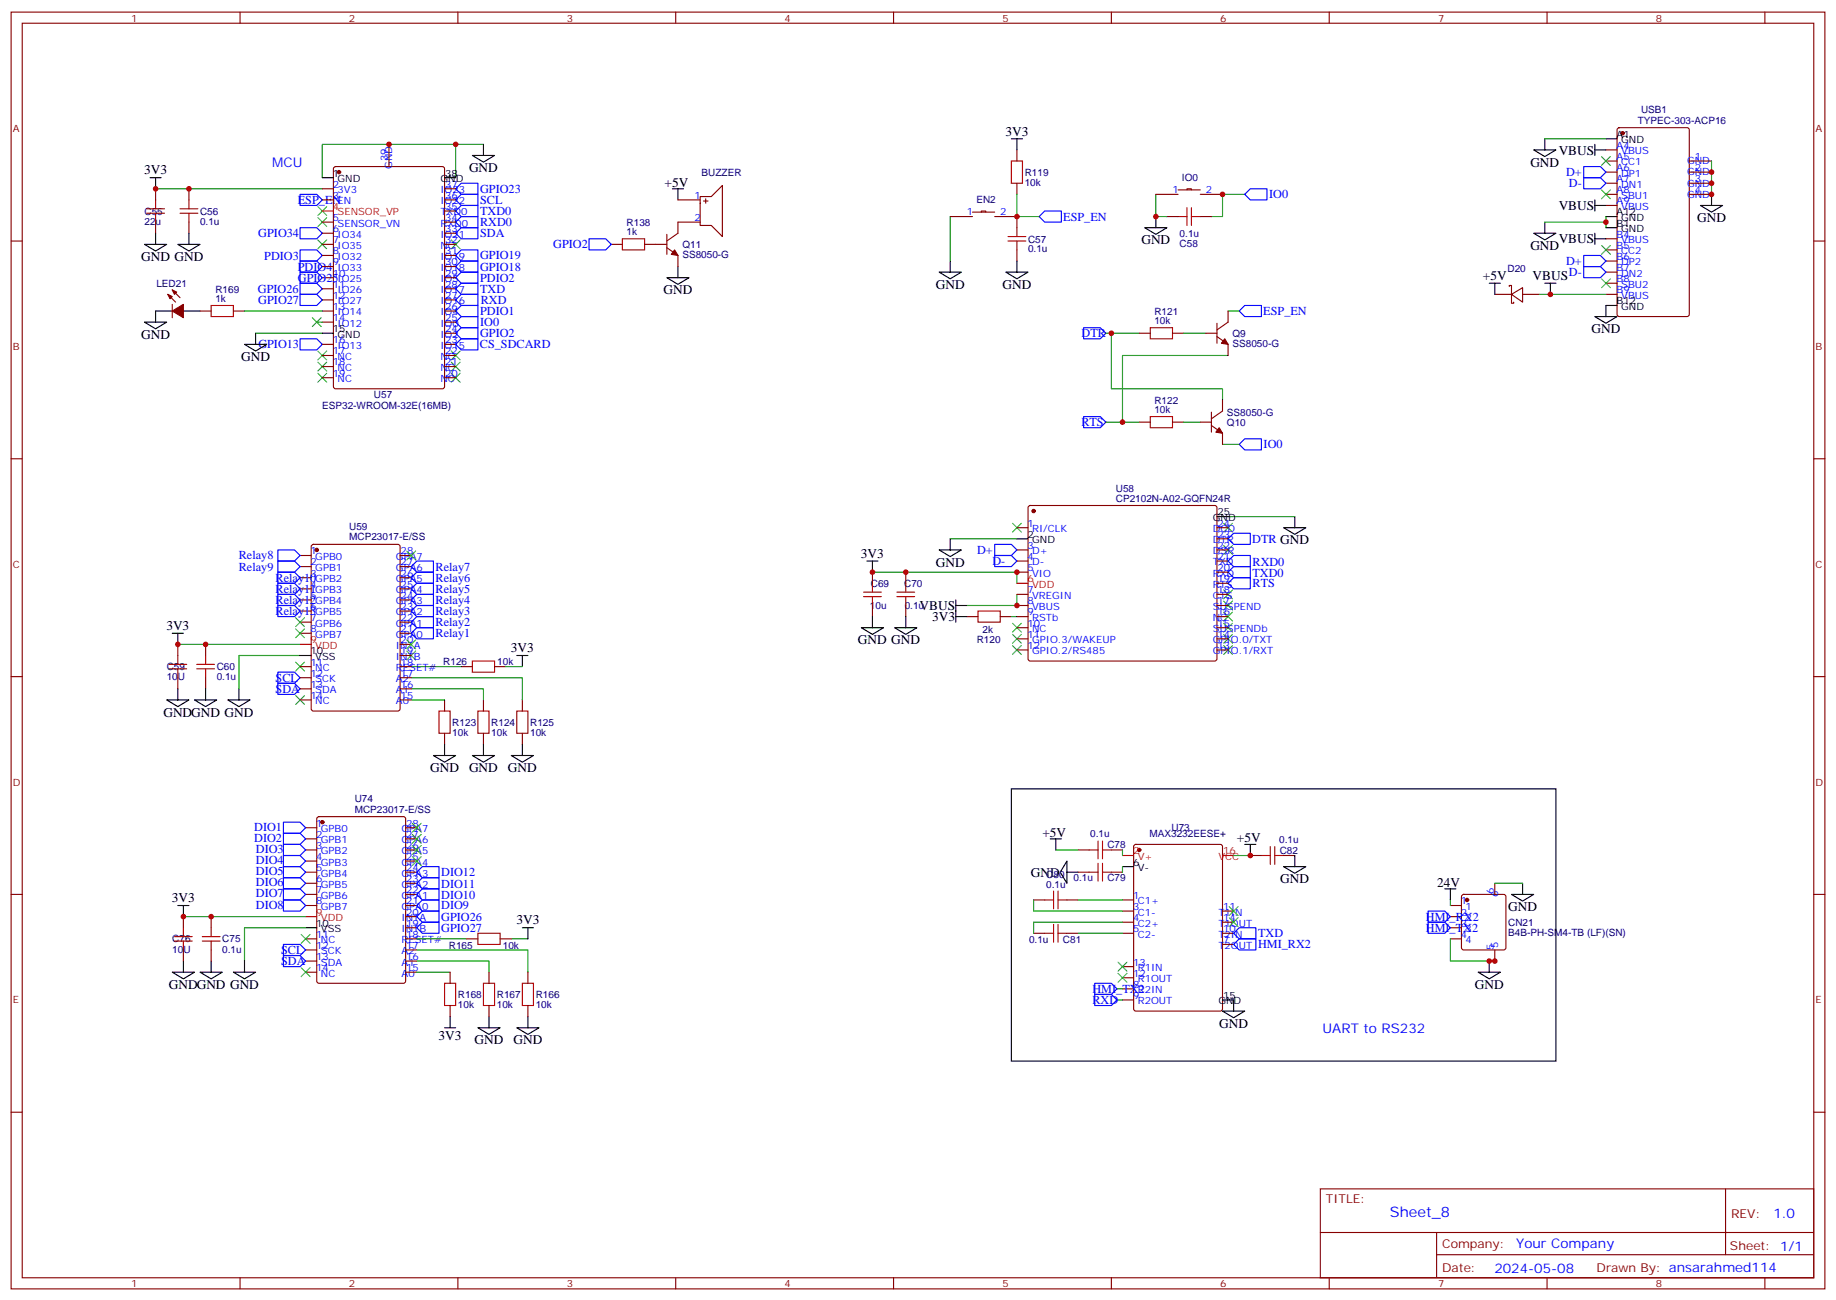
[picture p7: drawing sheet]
<svg xmlns="http://www.w3.org/2000/svg" width="583mm" height="413mm" viewBox="0 0 583 413" stroke-linecap="round" stroke-linejoin="round" font-family="sans-serif">
<g fill="none" stroke="#870000" stroke-width=".35">
<path d="M3.5 3.8h575.8v405.4h-575.8zM7.1 7.4h568.6v398.3h-568.6zM76.2 3.8v3.6M145.3 3.8v3.6M214.5 3.8v3.6M283.6 3.8v3.6M352.8 3.8v3.6M421.9 3.8v3.6M491.1 3.8v3.6M560.2 3.8v3.6M49.4 59.9v3.6M60 59.9v3.6"/>
<path d="M102.3 59.9h3.5M106.1 53.1l.4-.2h33.9l.7 .4v69.4l-.5 .7h-34.1l-.6-.4-.1-69.4zM123.5 45.8v7.1M141.1 59.9h3.5M322.8 47.6v3.5M322.8 58.2v3.5M509.8 47.6h3.5M509.8 51.1h3.5M509.8 54.6h3.5M509.8 58.2h3.5M513.5 40.7l.5-.2h21.5l.7 .5v58.8l-.4 .7h-21.8l-.7-.5v-58.8zM536.2 51.1h7.1"/>
<path d="M536.2 54.6h7.1M536.2 58.2h7.1M3.5 76.5h3.6M49.4 70.5v3.5M60 70.5v3.5M102.3 77.6h3.5M102.3 63.5h3.5M102.3 70.5h3.5M102.3 74h3.5M141.1 77.6h3.5M141.1 63.5h3.5M141.1 70.5h3.5"/>
<path d="M141.1 74h3.5M141.1 67h3.5M194 77.6h3.6M204.6 77.6h7.1M211.7 78.6l3.5 2.5v3.5M211.7 74.4v6.4M215.2 63.5h7M222.2 62.4h3.6l3.5-3.5v16.2l-3.5-3.5h-3.6zM222.2 70.5h-7v3.5l-3.5 2.5M223.3 63.8h1.4M224 63.1v1.4M301.6 68.8h7.1"/>
<path d="M308.7 67.3h7M311.5 67.3v-.3h1.4v.3M315.7 68.8h7.1v3.5M322.8 79.3v3.6M366.9 61.7h7M370.4 68.8h3.5M373.9 60.3h7.1M376.8 60.3v-.4h1.4v.4M381 68.8h3.5M381 61.7h7.1M509.8 61.7h3.5M509.8 65.2h3.5"/>
<path d="M509.8 75.8h3.5M509.8 79.3h3.5M536.2 61.7h7.1M575.7 76.5h3.6M53.3 93.5l2.4 2.4M54.7 92l2.4 2.5M54.7 96.6v4.3M63.5 98.7h3.5M74.1 98.7h3.5M102.3 81.1h3.5M102.3 84.6h3.5M102.3 88.2h3.5"/>
<path d="M102.3 91.7h3.5M102.3 95.2h3.5M102.3 98.7h3.5M141.1 81.1h3.5M141.1 84.6h3.5M141.1 88.2h3.5M141.1 91.7h3.5M141.1 95.2h3.5M141.1 98.7h3.5M389.8 98.7v3.6l-3.5 2.4M474.5 93.5h5.3M479.1 91v-.4h.7v5.7h.7v-.4"/>
<path d="M479.8 93.5l3.5-2.2v4.6zM483.3 93.5h5.3M509.8 82.9h3.5M509.8 86.4h3.5M509.8 89.9h3.5M509.8 93.5h3.5M102.3 102.3h3.5M102.3 109.3h3.5M102.3 112.9h3.5M102.3 116.4h3.5M102.3 119.9h3.5M141.1 105.8h3.5"/>
<path d="M141.1 102.3h3.5M141.1 109.3h3.5M141.1 112.9h3.5M141.1 116.4h3.5M141.1 119.9h3.5M361.6 105.8h3.5M372.2 105.8h3.5M382.8 105.8h3.5M386.3 106.9l3.5 2.4v3.6M386.3 102.6v6.4M361.6 134h3.5M372.2 134h3.5"/>
<path d="M381 134h3.5M384.5 135.1l3.6 2.4v3.6M384.5 130.8v6.4M388.1 127v3.5l-3.6 2.5M3.5 145.7h3.6M575.7 145.7h3.6M95.2 176.4h3.6M95.2 179.9h3.6M99 173l.5-.2h26.8l.6 .5 .1 51.7-.5 .7h-27l-.7-.4v-51.8zM127 176.4h3.5M127 179.9h3.5M322.8 167.5h3.5"/>
<path d="M322.8 174.6h3.5M322.8 178.1h3.5M326.6 160.7l.4-.2h58.6l.5 .2 .2 .5v48l-.2 .5-.5 .2h-58.6l-.5-.3-.2-.4v-48zM386.3 167.5h3.5M386.3 174.6h3.5M386.3 178.1h3.5M386.3 171.1h3.5M95.2 183.4h3.6M95.2 186.9h3.6M95.2 190.5h3.6M95.2 194h3.6M95.2 197.5h3.6"/>
<path d="M127 183.4h3.5M127 186.9h3.5M127 190.5h3.5M127 194h3.5M127 197.5h3.5M276.9 181.6v3.6M276.9 192.2v3.6M287.5 181.6v3.6M287.5 192.2v3.6M306.9 195.8h3.5M317.5 195.8h3.5M322.8 195.8h3.5"/>
<path d="M322.8 181.6h3.5M322.8 188.7h3.5M322.8 192.2h3.5M322.8 199.3h3.5M386.3 195.8h3.5M386.3 181.6h3.5M386.3 188.7h3.5M386.3 192.2h3.5M386.3 199.3h3.5M386.3 185.2h3.5M3.5 214.8h3.6M56.4 204.6v3.5"/>
<path d="M56.4 215.2v3.5M65.3 204.6v3.5M65.3 215.2v3.5M95.2 211.6h3.6M95.2 201h3.6M95.2 215.2h3.6M95.2 218.7h3.6M127 211.6h3.5M127 201h3.5M127 215.2h3.5M127 218.7h3.5M127 208.1h3.5"/>
<path d="M127 204.6h3.5M146.4 211.6h3.5M157 211.6h3.5M322.8 202.8h3.5M322.8 206.3h3.5M386.3 202.8h3.5M386.3 206.3h3.5M575.7 214.8h3.6M95.2 222.2h3.6M127 222.2h3.5M141.1 222.2v3.5M141.1 232.8v3.5"/>
<path d="M153.5 222.2v3.5M153.5 232.8v3.5M165.8 222.2v3.5M165.8 232.8v3.5M100.8 259.5l.4-.2h26.9l.6 .4 .1 51.8-.5 .6-27.1 .1-.6-.5-.1-51.7zM97 262.8h3.5M97 266.3h3.5M97 269.8h3.5M97 273.4h3.5M97 276.9h3.5M128.8 262.8h3.5M128.8 266.3h3.5"/>
<path d="M128.8 269.8h3.5M128.8 273.4h3.5M128.8 276.9h3.5M342.2 269.8h3.5M342.2 276.9h3.5M352.8 269.8h3.5M352.8 276.9h3.5M360.1 268.3l.4-.2h26.8l.7 .4 .1 51.8-.5 .6-27.1 .1-.6-.5-.1-51.7zM396.9 271.6h3.5M407.5 271.6h3.5M3.5 284h3.6M58.2 291v3.5"/>
<path d="M67 291v3.5M97 284h3.5M97 280.4h3.5M97 287.5h3.5M97 298.1h3.5M128.8 284h3.5M128.8 280.4h3.5M128.8 287.5h3.5M128.8 298.1h3.5M128.8 294.5h3.5M128.8 291h3.5M148.2 298.1h3.5"/>
<path d="M158.7 298.1h3.6M328.1 285.7h3.5M328.1 296.3h3.5M338.7 285.7h3.5M338.7 296.3h3.5M356.3 285.7h3.5M356.3 289.2h3.5M356.3 292.8h3.5M356.3 296.3h3.5M388.1 289.2h3.5M388.1 292.8h3.5M388.1 296.3h3.5"/>
<path d="M388.1 299.8h3.5M460.4 287.5h3.5M460.4 298.1h3.5M460.4 294.5h3.5M460.4 291h3.5M464.1 284.2l.5-.2h12.7l.5 .2 .2 .5v16.2l-.2 .5-.5 .2h-12.7l-.5-.2-.2-.5v-16.2zM474.5 280.4v3.6M575.7 284h3.6M58.2 301.6v3.5M67 301.6v3.5M97 301.6h3.5M97 305.1h3.5"/>
<path d="M97 308.6h3.5M128.8 301.6h3.5M128.8 305.1h3.5M128.8 308.6h3.5M142.9 308.6v3.6M142.9 319.2v3.6M155.2 308.6v3.6M155.2 319.2v3.6M167.6 308.6v3.6M167.6 319.2v3.6M356.3 306.9h3.5M356.3 310.4h3.5"/>
<path d="M356.3 313.9h3.5M356.3 317.5h3.5M474.5 301.6v3.5M3.5 353.1h3.6M575.7 353.1h3.6M419.1 377.4h156.6v28.3h-156.6zM547.7 377.5v20.8M419.1 391.3h156.5M456 398.3h119.6M456 391.3v14.1M76.2 405.7v3.5M145.3 405.7v3.5"/>
<path d="M214.5 405.7v3.5M283.6 405.7v3.5M352.8 405.7v3.5M421.9 405.7v3.5M491.1 405.7v3.5M560.2 405.7v3.5"/>
</g>
<g fill="none" stroke="#000" stroke-width=".35">
<path d="M47.6 56.4h3.6M49.4 56.4v3.5M102.3 56.4h3.5M141.1 56.4h3.5M149.9 49.4h7.1l-3.5 2.1zM153.5 45.8v3.6M213.4 59.9h3.6M215.2 59.9v3.6M321 44.1h3.6M322.8 44.1v3.5M486.8 47.6h7.1l-3.5 2.1zM490.4 44.1v3.5"/>
<path d="M506.2 47.6h3.6M506.2 45.8v3.6M509.8 44.1h3.5M45.9 77.6h7l-3.5 2.1zM49.4 74v3.6M56.4 77.6h7.1l-3.5 2.1zM60 74v3.6M363.4 72.3h7l-3.5 2.1zM366.9 68.8v3.5M486.8 74h7.1l-3.5 2.2zM490.4 70.5v3.5M506.2 63.5v3.5"/>
<path d="M506.2 74v3.6M506.2 65.2h3.6M506.2 75.8h3.6M509.8 68.8h3.5M509.8 72.3h3.5M539.8 65.2h7l-3.5 2.1zM543.3 61.7v3.5M54.7 98.7h-5.3v3.6M58.2 98.7h5.3M211.7 88.2h7l-3.5 2.1zM215.2 84.6v3.6M298.1 86.4h7.1l-3.6 2.1z"/>
<path d="M301.6 82.9v3.5M319.3 86.4h7l-3.5 2.1zM322.8 82.9v3.5M472.7 89.9h3.5M474.5 89.9v3.6M490.4 89.9h3.5M492.1 89.9v3.6M513.3 97h-3.5v3.5M45.9 102.3h7l-3.5 2.1zM77.6 109.3h7.1l-3.6 2.1zM81.1 105.8v3.5M102.3 105.8h3.5"/>
<path d="M506.2 100.5h7.1l-3.5 2.1zM275.2 178.1h3.5M276.9 178.1v3.5M298.1 174.6h7.1l-3.6 2.1zM301.6 171.1v3.5M322.8 171.1h3.5M386.3 164h3.5M407.5 167.5h7l-3.5 2.2zM411 164v3.5M273.4 199.3h7.1l-3.6 2.1zM276.9 195.8v3.5M284 199.3h7l-3.5 2.1z"/>
<path d="M287.5 195.8v3.5M303.4 192.2h3.5M303.4 190.5v7M303.4 195.8h3.5M54.7 201h3.5M56.4 201v3.6M56.4 218.7v3.5M65.3 218.7v3.5M75.8 218.7v3.5M95.2 208.1h3.6M164 208.1h3.6M165.8 208.1v3.5"/>
<path d="M52.9 222.2h7.1l-3.6 2.1zM61.7 222.2h7.1l-3.5 2.1zM72.3 222.2h7.1l-3.6 2.1zM137.6 239.9h7l-3.5 2.1zM141.1 236.3v3.6M149.9 239.9h7.1l-3.5 2.1zM153.5 236.3v3.6M162.3 239.9h7l-3.5 2.1zM165.8 236.3v3.6M321 250.4h172.9v86.5h-172.9zM333.4 266.3h3.5M335.1 266.3v3.5"/>
<path d="M338.7 273.4v7l-2.2-3.5zM338.7 276.9h3.5M356.3 275.1h3.5M395.1 268.1h3.5M396.9 268.1v3.5M407.5 275.1h7l-3.5 2.1zM411 271.6v3.5M56.4 287.5h3.6M58.2 287.5v3.5M97 294.5h3.5M165.8 294.5h3.5M167.6 294.5v3.6"/>
<path d="M458.6 282.2h3.5M460.4 282.2v3.5M479.8 284h7l-3.5 2.1zM483.3 280.4v3.6M54.7 308.6h7l-3.5 2.2zM58.2 305.1v3.5M63.5 308.6h7.1l-3.6 2.2zM67 305.1v3.5M74.1 308.6h7l-3.5 2.2zM77.6 305.1v3.5M388.1 317.5h3.5v3.5M469.2 308.6h7l-3.5 2.2z"/>
<path d="M472.7 305.1v3.5M141.1 326.3h3.5M142.9 322.8v3.5M151.7 326.3h7l-3.5 2.1zM155.2 322.8v3.5M164 326.3h7.1l-3.5 2.1zM167.6 322.8v3.5M388.1 321h7l-3.5 2.1z"/>
</g>
<g fill="none" stroke="#008700" stroke-width=".35">
<path d="M49.4 59.9h52.9M144.6 45.8v10.6M153.5 45.8h-51.2v10.6M490.4 44.1h19.4M543.3 51.1v10.6M301.6 68.8v14.1M322.8 61.7v7.1h7M366.9 61.7v7.1h3.5M395.1 61.7h-7v7.1h-3.6M509.8 68.8v1.7h-19.4M509.8 70.5v1.8M77.6 98.7h24.7"/>
<path d="M389.8 98.7h3.5M488.6 93.5h21.2M81.1 105.8h21.2M100.5 102.3h1.8M351 105.8h10.6M352.8 105.8v17.6h35.3v3.6M375.7 105.8h7.1M389.8 112.9h-33.5v21.1M351 134h10.6M375.7 134h5.3M388.1 141.1h5.2M301.6 171.1h21.2"/>
<path d="M389.8 164h21.2M276.9 181.6h45.9v3.6M321 195.8h1.8M322.8 188.7v3.5h-15.9M56.4 204.6h38.8M95.2 208.1h-19.4v10.6M130.5 218.7h23v3.5M130.5 215.2h35.3v7M130.5 211.6h15.9M160.5 211.6h5.3M130.5 222.2h10.6M335.1 269.8h7.1"/>
<path d="M356.3 269.8v1.8M356.3 275.1v1.8M391.6 271.6h5.3M58.2 291h38.8M97 294.5h-19.4v10.6M132.3 298.1h15.9M162.3 298.1h5.3M328.1 285.7v3.5h28.2M342.2 285.7h14.1M342.2 296.3h14.1M356.3 292.8h-28.2v3.5M460.4 298.1v7h14.1h-1.8"/>
<path d="M460.4 285.7v1.8M474.5 280.4h8.8M132.3 301.6h35.3v7M132.3 305.1h22.9v3.5M132.3 308.6h10.6M354.5 313.9h1.8M354.5 317.5h1.8"/>
</g>
<g fill="none" stroke="#a10000" stroke-width=".35">
<path d="M321 51.1h3.6v7.1h-3.6zM46.6 67.7h5.6M46.6 66.3h5.6M49.4 63.5v2.8M49.4 67.7v2.8M57.1 67.7h5.7M57.1 66.3h5.7M60 63.5v2.8M60 67.7v2.8M197.6 75.8h7v3.5h-7zM320 76.5h5.6M320 75.1h5.6"/>
<path d="M322.8 72.3v2.8M322.8 76.5v2.8M373.9 68.8h2.9M376.8 65.9v5.7M378.2 65.9v5.7M378.2 68.8h2.8M67 97h7.1v3.5h-7.1zM365.1 104h7.1v3.6h-7.1zM365.1 132.3h7.1v3.5h-7.1zM274.1 189.4h5.7M274.1 188h5.7M276.9 185.2v2.8"/>
<path d="M276.9 189.4v2.8M284.7 189.4h5.6M284.7 188h5.6M287.5 185.2v2.8M287.5 189.4v2.8M310.4 194h7.1v3.5h-7.1zM53.6 210.9h5.7M53.6 212.3h5.7M56.4 208.1v2.8M56.4 212.3v2.9M62.4 210.9h5.7M62.4 212.3h5.7"/>
<path d="M65.3 208.1v2.8M65.3 212.3v2.9M149.9 209.9h7.1v3.5h-7.1zM139.3 225.7h3.6v7.1h-3.6zM151.7 225.7h3.5v7.1h-3.5zM164 225.7h3.6v7.1h-3.6zM345.7 269.8h2.8M345.7 276.9h2.8M348.5 267v5.7M348.5 274.1v5.6M350 267v5.7M350 274.1v5.6"/>
<path d="M350 269.8h2.8M350 276.9h2.8M400.4 271.6h2.8M403.2 268.8v5.6M404.6 271.6h2.9M404.6 268.8v5.6M55.4 297.4h5.6M55.4 298.8h5.6M58.2 294.5v2.9M58.2 298.8v2.8M64.2 297.4h5.6M64.2 298.8h5.6"/>
<path d="M67 294.5v2.9M67 298.8v2.8M151.7 296.3h7v3.5h-7zM331.6 285.7h2.8M331.6 296.3h2.8M334.4 282.9v5.6M334.4 293.5v5.6M335.8 282.9v5.6M335.8 293.5v5.6M335.8 285.7h2.9M335.8 296.3h2.9M141.1 312.2h3.5v7h-3.5z"/>
<path d="M153.5 312.2h3.5v7h-3.5zM165.8 312.2h3.5v7h-3.5z"/>
</g>
<g fill="none" stroke="#00f" stroke-width=".35">
<path d="M144.6 59.9l1.8-1.7h5.3v3.5h-5.3zM396.9 59.9h5.3v3.6h-5.3l-1.8-1.8zM502.7 52.9h5.3l1.8 1.7-1.8 1.8h-5.3zM502.7 56.4h5.3l1.8 1.8-1.8 1.7h-5.3zM95.2 61.7h5.3l1.8 1.8-1.8 1.7h-5.3zM95.2 72.3h5.3l1.8 1.7-1.8 1.8h-5.3zM95.2 79.3h5.3l1.8 1.8-1.8 1.8h-5.3zM146.4 65.2h5.3v3.6h-5.3l-1.8-1.8zM146.4 68.8h5.3v3.5h-5.3l-1.8-1.8zM146.4 72.3h5.3v3.5h-5.3l-1.8-1.8zM146.4 61.7h5.3v3.5h-5.3l-1.8-1.7zM187 75.8h5.3l1.7 1.8-1.7 1.7h-5.3z"/>
<path d="M329.8 68.8l1.8-1.8h5.3v3.5h-5.3zM95.2 89.9h5.3l1.8 1.8-1.8 1.8h-5.3zM95.2 82.9h5.3l1.8 1.7-1.8 1.8h-5.3zM95.2 93.5h5.3l1.8 1.7-1.8 1.8h-5.3zM95.2 86.4h5.3l1.8 1.8-1.8 1.7h-5.3zM144.6 81.1l1.8-1.8h5.3v3.6h-5.3zM144.6 84.6l1.8-1.7h5.3v3.5h-5.3zM144.6 88.2l1.8-1.8h5.3v3.5h-5.3zM144.6 91.7l1.8-1.8h5.3v3.6h-5.3zM146.4 97h5.3v3.5h-5.3l-1.8-1.8zM146.4 93.5h5.3v3.5h-5.3l-1.8-1.8zM393.3 98.7l1.8-1.7h5.3v3.5h-5.3z"/>
<path d="M502.7 81.1h5.3l1.8 1.8-1.8 1.7h-5.3zM502.7 84.6h5.3l1.8 1.8-1.8 1.8h-5.3zM95.2 107.6h5.3l1.8 1.7-1.8 1.8h-5.3zM146.4 100.5h5.3v3.5h-5.3l-1.8-1.7zM146.4 104h5.3v3.6h-5.3l-1.8-1.8zM146.4 107.6h5.3v3.5h-5.3l-1.8-1.8zM344 104h5.2l1.8 1.8-1.8 1.8h-5.2zM344 132.3h5.2l1.8 1.7-1.8 1.8h-5.2zM393.3 141.1l1.8-1.8h5.3v3.5h-5.3zM88.2 174.6h5.3l1.7 1.8-1.7 1.7h-5.3zM88.2 178.1h5.3l1.7 1.8-1.7 1.7h-5.3zM130.5 179.9l1.8-1.8h5.3v3.5h-5.3z"/>
<path d="M315.7 172.8h5.3l1.8 1.8-1.8 1.8h-5.3zM315.7 176.4h5.3l1.8 1.7-1.8 1.8h-5.3zM389.8 171.1l1.8-1.8h5.3v3.5h-5.3zM391.6 179.9h5.3v3.5h-5.3l-1.8-1.8zM391.6 176.4h5.3v3.5h-5.3l-1.8-1.8zM88.2 181.6h5.3l1.7 1.8-1.7 1.8h-5.3zM88.2 185.2h5.3l1.7 1.7-1.7 1.8h-5.3zM88.2 188.7h5.3l1.7 1.8-1.7 1.7h-5.3zM88.2 192.2h5.3l1.7 1.8-1.7 1.8h-5.3zM130.5 183.4l1.8-1.8h5.3v3.6h-5.3zM130.5 186.9l1.8-1.7h5.3v3.5h-5.3zM130.5 190.5l1.8-1.8h5.3v3.5h-5.3z"/>
<path d="M130.5 194l1.8-1.8h5.3v3.6h-5.3zM130.5 197.5l1.8-1.7h5.3v3.5h-5.3zM389.8 185.2l1.8-1.8h5.3v3.5h-5.3zM88.2 213.4h5.3l1.7 1.8-1.7 1.7h-5.3zM88.2 216.9h5.3l1.7 1.8-1.7 1.8h-5.3zM130.5 201l1.8-1.7h5.3v3.5h-5.3zM90 261h5.2l1.8 1.8-1.8 1.7h-5.2zM90 268.1h5.2l1.8 1.7-1.8 1.8h-5.2zM90 264.5h5.2l1.8 1.8-1.8 1.8h-5.2zM90 271.6h5.2l1.8 1.8-1.8 1.7h-5.2zM90 275.1h5.2l1.8 1.8-1.8 1.8h-5.2zM90 278.7h5.2l1.8 1.7-1.8 1.8h-5.2z"/>
<path d="M132.3 276.9l1.8-1.8h5.2v3.6h-5.2zM90 299.8h5.2l1.8 1.8-1.8 1.8h-5.2zM90 282.2h5.2l1.8 1.8-1.8 1.7h-5.2zM90 285.7h5.2l1.8 1.8-1.8 1.7h-5.2zM132.3 291l1.8-1.8h5.2v3.6h-5.2zM132.3 284l1.8-1.8h5.2v3.5h-5.2zM132.3 280.4l1.8-1.7h5.2v3.5h-5.2zM132.3 294.5l1.8-1.7h5.2v3.5h-5.2zM134.1 285.7h5.2v3.5h-5.2l-1.8-1.7zM391.6 296.3l1.7-1.8h5.3v3.6h-5.3zM393.3 298.1h5.3v3.5h-5.3l-1.7-1.8zM453.3 289.2h5.3l1.8 1.8-1.8 1.8h-5.3z"/>
<path d="M453.3 292.8h5.3l1.8 1.7-1.8 1.8h-5.3zM90 303.4h5.2l1.8 1.7-1.8 1.8h-5.2zM347.5 312.2h5.3l1.7 1.7-1.7 1.8h-5.3zM347.5 315.7h5.3l1.7 1.8-1.7 1.7h-5.3z"/>
</g>
<g fill="none" stroke="#3c3" stroke-width=".35">
<path d="M508.4 49.7l2.8 2.8M511.2 49.7l-2.8 2.8M100.9 65.6l2.8 2.8M100.9 69.1l2.8 2.8M100.9 76.2l2.8 2.8M103.7 65.6l-2.8 2.8M103.7 69.1l-2.8 2.8M103.7 76.2l-2.8 2.8M143.2 76.2l2.8 2.8M146 76.2l-2.8 2.8M508.4 60.3l2.8 2.8M508.4 77.9l2.8 2.9"/>
<path d="M511.2 77.9l-2.8 2.9M511.2 60.3l-2.8 2.8M508.4 88.5l2.8 2.8M511.2 88.5l-2.8 2.8M99.1 100.9l2.9 2.8M100.9 111.4l2.8 2.9M100.9 115l2.8 2.8M100.9 118.5l2.8 2.8M102 100.9l-2.9 2.8M103.7 118.5l-2.8 2.8M103.7 111.4l-2.8 2.9M103.7 115l-2.8 2.8"/>
<path d="M143.2 118.5l2.8 2.8M143.2 115l2.8 2.8M143.2 111.4l2.8 2.9M146 118.5l-2.8 2.8M146 115l-2.8 2.8M146 111.4l-2.8 2.9M129.1 174.9l2.8 2.9M131.9 174.9l-2.8 2.9M321.4 166.1l2.8 2.8M324.2 166.1l-2.8 2.8M388.4 166.1l2.8 2.8M388.4 173.2l2.8 2.8"/>
<path d="M391.2 166.1l-2.8 2.8M391.2 173.2l-2.8 2.8M93.8 196.1l2.9 2.8M93.8 199.6l2.9 2.9M96.7 196.1l-2.9 2.8M96.7 199.6l-2.9 2.9M321.4 197.9l2.8 2.8M324.2 197.9l-2.8 2.8M388.4 187.3l2.8 2.8M388.4 190.8l2.8 2.8M388.4 194.3l2.8 2.9M388.4 197.9l2.8 2.8"/>
<path d="M391.2 187.3l-2.8 2.8M391.2 190.8l-2.8 2.8M391.2 194.3l-2.8 2.9M391.2 197.9l-2.8 2.8M93.8 210.2l2.9 2.8M96.7 210.2l-2.9 2.8M129.1 206.7l2.8 2.8M129.1 203.2l2.8 2.8M131.9 206.7l-2.8 2.8M131.9 203.2l-2.8 2.8M321.4 201.4l2.8 2.8M321.4 204.9l2.8 2.9"/>
<path d="M324.2 201.4l-2.8 2.8M324.2 204.9l-2.8 2.9M388.4 201.4l2.8 2.8M388.4 204.9l2.8 2.9M391.2 201.4l-2.8 2.8M391.2 204.9l-2.8 2.9M93.8 220.8l2.9 2.8M96.7 220.8l-2.9 2.8M130.9 261.4l2.8 2.8M130.9 264.9l2.8 2.8M130.9 268.4l2.8 2.9M130.9 272l2.8 2.8"/>
<path d="M133.7 272l-2.8 2.8M133.7 261.4l-2.8 2.8M133.7 264.9l-2.8 2.8M133.7 268.4l-2.8 2.9M95.6 296.7l2.8 2.8M98.4 296.7l-2.8 2.8M390.2 291.4l2.8 2.8M390.2 287.8l2.8 2.9M393 291.4l-2.8 2.8M393 287.8l-2.8 2.9M95.6 307.2l2.8 2.9M98.4 307.2l-2.8 2.9"/>
<path d="M354.9 305.5l2.8 2.8M354.9 309l2.8 2.8M357.7 305.5l-2.8 2.8M357.7 309l-2.8 2.8"/>
</g>
<g fill="#870000" stroke="#870000" stroke-width=".35">
<path d="M388.8 107.6l1 1.7-2.1-.3z"/>
<path d="M387 135.8l1.1 1.7-2.2-.3z"/>
<path d="M214.1 79.3l1.1 1.8-2.1-.3z"/>
<path d="M54.7 98.7l3.5-2.1v4.3z"/>
<path d="M53.3 93.5l1.4 .7-.7 .7z"/>
<path d="M54.7 92l1.4 .7-.7 .8z"/>
<circle cx="107.6" cy="54.6" r=".53"/>
<circle cx="328.1" cy="162.2" r=".53"/>
<circle cx="100.5" cy="174.6" r=".53"/>
<circle cx="102.3" cy="261" r=".53"/>
<circle cx="515.1" cy="42.3" r=".53"/>
<circle cx="465.7" cy="285.7" r=".53"/>
<circle cx="361.6" cy="269.8" r=".53"/>
</g>
<path d="M102.3 67h3.5M322.8 185.2h3.5M95.2 204.6h3.6M356.3 271.6h3.5M388.1 271.6h3.5M97 291h3.5" fill="none" stroke="#f00" stroke-width=".35"/>
<g fill="#c00">
<circle cx="144.6" cy="45.8" r=".88"/>
<circle cx="49.4" cy="59.9" r=".88"/>
<circle cx="60" cy="59.9" r=".88"/>
<circle cx="322.8" cy="68.8" r=".88"/>
<circle cx="388.1" cy="61.7" r=".88"/>
<circle cx="366.9" cy="68.8" r=".88"/>
<circle cx="352.8" cy="105.8" r=".88"/>
<circle cx="356.3" cy="134" r=".88"/>
<circle cx="322.8" cy="192.2" r=".88"/>
<circle cx="65.3" cy="204.6" r=".88"/>
<circle cx="56.4" cy="204.6" r=".88"/>
<circle cx="322.8" cy="181.6" r=".88"/>
<circle cx="276.9" cy="181.6" r=".88"/>
<circle cx="287.5" cy="181.6" r=".88"/>
<circle cx="58.2" cy="291" r=".88"/>
<circle cx="67" cy="291" r=".88"/>
<circle cx="543.3" cy="61.7" r=".88"/>
<circle cx="509.8" cy="70.5" r=".88"/>
<circle cx="543.3" cy="58.2" r=".88"/>
<circle cx="543.3" cy="54.6" r=".88"/>
<circle cx="492.1" cy="93.5" r=".88"/>
<circle cx="474.5" cy="305.1" r=".88"/>
<circle cx="472.7" cy="305.1" r=".88"/>
<circle cx="123.5" cy="45.8" r=".88"/>
<circle cx="396.9" cy="271.6" r=".88"/>
</g>
<text font-size="4.6" fill="#00f" x="441.2" y="386.5">Sheet_8</text>
<g font-size="4.2">
<text x="319.1" y="43">3V3</text>
<text x="485.8" y="52.9">GND</text>
<text x="494.8" y="49.1">VBUS</text>
<text x="45.7" y="55.4">3V3</text>
<text x="148.9" y="54.6">GND</text>
<text x="211" y="59.2">+5V</text>
<text x="494.8" y="66.7">VBUS</text>
<text x="538.7" y="70.5">GND</text>
<text x="362.3" y="77.6">GND</text>
<text x="494.8" y="77.3">VBUS</text>
<text x="44.8" y="82.9">GND GND</text>
<text x="485.8" y="79.3">GND</text>
<text x="470.7" y="88.9">+5V</text>
<text x="486.5" y="88.8">VBUS</text>
<text x="210.6" y="93.5">GND</text>
<text x="297" y="91.7">GND</text>
<text x="318.2" y="91.7">GND</text>
<text x="44.8" y="107.6">GND</text>
<text x="505.2" y="105.8">GND</text>
<text x="76.6" y="114.6">GND</text>
<text x="273.3" y="177">3V3</text>
<text x="297" y="179.9">GND</text>
<text x="291.9" y="193.6">VBUS</text>
<text x="295.9" y="197.2">3V3</text>
<text x="52.8" y="199.9">3V3</text>
<text x="162.2" y="207">3V3</text>
<text x="272.3" y="204.6">GND GND</text>
<text x="51.9" y="227.5">GNDGND GND</text>
<text x="136.5" y="245.1">GND</text>
<text x="148.9" y="245.1">GND</text>
<text x="161.2" y="245.1">GND</text>
<text x="330.9" y="265.6">+5V</text>
<text x="392.6" y="267.4">+5V</text>
<text x="327.2" y="278.3">GND</text>
<text x="406.4" y="280.4">GND</text>
<text x="456.1" y="281.5">24V</text>
<text x="54.6" y="286.4">3V3</text>
<text x="163.9" y="293.5">3V3</text>
<text x="478.7" y="289.2">GND</text>
<text x="53.6" y="313.9">GNDGND GND</text>
<text x="468.1" y="313.9">GND</text>
<text x="387" y="326.3">GND</text>
<text x="139.2" y="330.2">3V3</text>
<text x="150.6" y="331.6">GND</text>
<text x="163" y="331.6">GND</text>
</g>
<g font-size="4.2" fill="#00f">
<text x="86.4" y="52.9">MCU</text>
<text x="419.8" y="328">UART to RS232</text>
<text x="562.9" y="386.7">1.0</text>
<text x="481.3" y="396.3">Your Company</text>
<text x="474.4" y="404.1">2024-05-08</text>
</g>
<g font-size="3.9" fill="#00f">
<text x="497.1" y="55.9">D+</text>
<text x="498" y="59.4">D-</text>
<text x="94.5" y="64.7">ESP_EN</text>
<text x="152.4" y="61.2">GPIO23</text>
<text x="152.4" y="64.8">SCL</text>
<text x="402.9" y="63">IO0</text>
<text x="152.4" y="68.3">TXD0</text>
<text x="152.4" y="71.8">RXD0</text>
<text x="337.5" y="70">ESP_EN</text>
<text x="82" y="75.3">GPIO34</text>
<text x="152.4" y="75.3">SDA</text>
<text x="83.9" y="82.4">PDIO3</text>
<text x="152.4" y="82.4">GPIO19</text>
<text x="175.6" y="78.8">GPIO2</text>
<text x="94.5" y="85.9">PDIO4</text>
<text x="94.5" y="89.4">GPIO25</text>
<text x="152.4" y="85.9">GPIO18</text>
<text x="152.4" y="89.4">PDIO2</text>
<text x="497.1" y="84.1">D+</text>
<text x="498" y="87.7">D-</text>
<text x="81.9" y="93">GPIO26</text>
<text x="152.4" y="92.9">TXD</text>
<text x="82" y="96.4">GPIO27</text>
<text x="152.4" y="100">PDIO1</text>
<text x="152.6" y="96.5">RXD</text>
<text x="401" y="100">ESP_EN</text>
<text x="152.4" y="103.5">IO0</text>
<text x="152.4" y="107.1">GPIO2</text>
<text x="343.3" y="107.1">DTR</text>
<text x="82" y="110.5">GPIO13</text>
<text x="152.3" y="110.6">CS_SDCARD</text>
<text x="343.3" y="135.3">RTS</text>
<text x="401.1" y="142.3">IO0</text>
<text x="397.5" y="172.3">DTR GND</text>
<text x="75.8" y="177.6">Relay8</text>
<text x="310.2" y="175.8">D+</text>
<text x="315" y="179.4">D-</text>
<text x="397.6" y="179.7">RXD0</text>
<text x="75.8" y="181.2">Relay9</text>
<text x="87.5" y="184.7">Relay10</text>
<text x="138.3" y="181.2">Relay7</text>
<text x="138.3" y="184.7">Relay6</text>
<text x="397.6" y="183.2">TXD0</text>
<text x="87.5" y="188.2">Relay11</text>
<text x="87.5" y="191.7">Relay12</text>
<text x="138.3" y="188.2">Relay5</text>
<text x="138.3" y="191.7">Relay4</text>
<text x="397.6" y="186.4">RTS</text>
<text x="87.5" y="195.3">Relay13</text>
<text x="138.3" y="195.3">Relay3</text>
<text x="138.3" y="198.8">Relay2</text>
<text x="138.3" y="202.3">Relay1</text>
<text x="87.5" y="216.4">SCL</text>
<text x="87.5" y="219.9">SDA</text>
<text x="80.7" y="263.7">DIO1</text>
<text x="80.7" y="267.3">DIO2</text>
<text x="81.2" y="270.8">DIO3</text>
<text x="81.2" y="274.3">DIO4</text>
<text x="81.2" y="277.9">DIO5</text>
<text x="81.2" y="281.4">DIO6</text>
<text x="140" y="281.8">DIO11</text>
<text x="140" y="278.2">DIO12</text>
<text x="81.2" y="284.9">DIO7</text>
<text x="140" y="285.3">DIO10</text>
<text x="81.2" y="288.4">DIO8</text>
<text x="140.1" y="292.3">GPIO26</text>
<text x="140.1" y="288.7">DIO9</text>
<text x="452.6" y="292.3">HMI_RX2</text>
<text x="140.1" y="295.9">GPIO27</text>
<text x="399.3" y="297.5">TXD</text>
<text x="452.6" y="295.8">HMI_TX2</text>
<text x="89.3" y="302.8">SCL</text>
<text x="399.3" y="301.1">HMI_RX2</text>
<text x="89.3" y="306.4">SDA</text>
<text x="346.8" y="315.2">HMI_TX2</text>
<text x="346.8" y="318.7">RXD</text>
</g>
<g font-size="3.9" fill="#800">
<text x="420.9" y="382">TITLE:</text>
<text x="549.5" y="386.7">REV:</text>
<text x="457.8" y="396.2">Company:</text>
<text x="549.1" y="396.8">Sheet: 1/1</text>
<text x="457.8" y="403.9">Date:</text>
<text x="506.8" y="404">Drawn By: ansarahmed114</text>
</g>
<g font-size="3.2" fill="#800">
<text x="41.6" y="6.8">1</text>
<text x="110.8" y="6.8">2</text>
<text x="179.9" y="6.8">3</text>
<text x="249.1" y="6.8">4</text>
<text x="318.2" y="6.8">5</text>
<text x="387.3" y="6.8">6</text>
<text x="456.5" y="6.8">7</text>
<text x="525.6" y="6.8">8</text>
<text x="4.1" y="41.9">A</text>
<text x="576.3" y="41.9">A</text>
<text x="4.1" y="111.1">B</text>
<text x="576.3" y="111.1">B</text>
<text x="4.1" y="180.2">C</text>
<text x="576.3" y="180.2">C</text>
<text x="4.1" y="249.4">D</text>
<text x="576.3" y="249.4">D</text>
<text x="4.1" y="318.5">E</text>
<text x="576.3" y="318.5">E</text>
<text x="41.6" y="408.7">1</text>
<text x="110.8" y="408.7">2</text>
<text x="179.9" y="408.7">3</text>
<text x="249.1" y="408.7">4</text>
<text x="318.2" y="408.7">5</text>
<text x="387.3" y="408.7">6</text>
<text x="456.5" y="408.7">7</text>
<text x="525.6" y="408.7">8</text>
</g>
<g font-size="3.2" fill="#000080">
<text x="520.9" y="36">USB1</text>
<text x="519.9" y="39.5">TYPEC-303-ACP16</text>
<text x="222.7" y="55.8">BUZZER</text>
<text x="325.3" y="59">10k</text>
<text x="325.3" y="55.8">R119</text>
<text x="375.2" y="57.5">IO0</text>
<text x="309.9" y="64.6">EN2</text>
<text x="45.9" y="71.3">22u</text>
<text x="45.9" y="68.1">C55</text>
<text x="63.5" y="71.3">0.1u</text>
<text x="63.5" y="68.1">C56</text>
<text x="198.9" y="71.7">R138</text>
<text x="198.9" y="74.8">1k</text>
<text x="326.3" y="77">C57</text>
<text x="374.5" y="75.1">0.1u</text>
<text x="216.6" y="81.9">SS8050-G</text>
<text x="216.6" y="78.8">Q11</text>
<text x="326.3" y="80.1">0.1u</text>
<text x="374.5" y="78.3">C58</text>
<text x="478.5" y="86.4">D20</text>
<text x="49.6" y="91.1">LED21</text>
<text x="68.4" y="95.9">1k</text>
<text x="68.4" y="92.9">R169</text>
<text x="366.4" y="100">R121</text>
<text x="366.4" y="103">10k</text>
<text x="391.2" y="107">Q9</text>
<text x="391.2" y="110.1">SS8050-G</text>
<text x="102.3" y="129.9">ESP32-WROOM-32E(16MB)</text>
<text x="118.7" y="126.4">U57</text>
<text x="366.4" y="131.2">10k</text>
<text x="366.4" y="128.2">R122</text>
<text x="389.5" y="132.2">SS8050-G</text>
<text x="389.5" y="135.3">Q10</text>
<text x="354.2" y="159.3">CP2102N-A02-GQFN24R</text>
<text x="354.2" y="156.2">U58</text>
<text x="110.8" y="171.6">MCP23017-E/SS</text>
<text x="110.8" y="168.3">U59</text>
<text x="276.4" y="186.3">C69</text>
<text x="287" y="186.3">C70</text>
<text x="276.2" y="193.4">10u</text>
<text x="287.2" y="193.4">0.1u</text>
<text x="311.9" y="201">2k</text>
<text x="310" y="204.2">R120</text>
<text x="52.9" y="216">10U</text>
<text x="52.9" y="212.8">C59</text>
<text x="68.8" y="216">0.1u</text>
<text x="68.8" y="212.8">C60</text>
<text x="140.7" y="211">R126</text>
<text x="157.8" y="211">10k</text>
<text x="143.6" y="233.6">10k</text>
<text x="143.6" y="230.4">R123</text>
<text x="155.9" y="233.6">10k</text>
<text x="155.9" y="230.4">R124</text>
<text x="168.3" y="233.6">10k</text>
<text x="168.3" y="230.4">R125</text>
<text x="112.6" y="258">MCP23017-E/SS</text>
<text x="112.6" y="254.8">U74</text>
<text x="371.9" y="263.7">U73</text>
<text x="346" y="265.8">0.1u</text>
<text x="351.5" y="269.3">C78</text>
<text x="364.9" y="265.8">MAX3232EESE+</text>
<text x="406" y="267.5">0.1u</text>
<text x="406.2" y="271">C82</text>
<text x="332.1" y="281.8">0.1u</text>
<text x="332.1" y="278.6">C80</text>
<text x="340.8" y="279.8">0.1u</text>
<text x="351.5" y="279.8">C79</text>
<text x="478.7" y="293.9">CN21</text>
<text x="54.7" y="299.2">C76</text>
<text x="70.6" y="299.2">C75</text>
<text x="326.6" y="299.2">0.1u</text>
<text x="337.4" y="299.2">C81</text>
<text x="478.7" y="297.1">B4B-PH-SM4-TB (LF)(SN)</text>
<text x="54.7" y="302.4">10U</text>
<text x="70.6" y="302.4">0.1u</text>
<text x="142.5" y="301.1">R165</text>
<text x="159.6" y="301.1">10k</text>
<text x="145.3" y="316.9">R168</text>
<text x="157.7" y="316.9">R167</text>
<text x="170" y="316.9">R166</text>
<text x="145.3" y="320.1">10k</text>
<text x="157.7" y="320.1">10k</text>
<text x="170" y="320.1">10k</text>
</g>
<g font-size="3.2">
<text x="513.1" y="43.7">A1</text>
<text x="514.6" y="45.5">GND</text>
<text x="105.7" y="56.1">1</text>
<text x="107.1" y="57.8">GND</text>
<text x="139.8" y="57.8">GND</text>
<text x="141.3" y="56.1">38</text>
<text x="513.1" y="68.4">A12</text>
<text x="513.1" y="71.9">B1</text>
<text x="514.6" y="70.2">GND</text>
<text x="514.6" y="73.7">GND</text>
<text x="513.1" y="96.6">B12</text>
<text x="514.6" y="98.4">GND</text>
<text x="105.7" y="105.4">15</text>
<text x="107.1" y="107.2">GND</text>
<text x="385" y="165.4">GND</text>
<text x="386.5" y="163.7">25</text>
<text x="326.1" y="170.7">2</text>
<text x="327.6" y="172.5">GND</text>
<text x="98.6" y="207.8">10</text>
<text x="100.1" y="209.5">VSS</text>
<text x="359.7" y="274.8">6</text>
<text x="361.1" y="276.5">V-</text>
<text x="100.4" y="294.2">10</text>
<text x="101.8" y="295.9">VSS</text>
<text x="388.2" y="317.1">15</text>
<text x="386.8" y="318.9">GND</text>
</g>
<g font-size="3.2" fill="#00f">
<text x="513.1" y="47.2">A4</text>
<text x="123.1" y="51.1" transform="rotate(-90 123.1 51.1)">39</text>
<text x="124.5" y="53.6" transform="rotate(-90 124.5 53.6)">GND</text>
<text x="513.1" y="50.8">A5</text>
<text x="514.6" y="49">VBUS</text>
<text x="514.6" y="52.5">CC1</text>
<text x="535.5" y="52.2">GND</text>
<text x="538" y="50.8">1</text>
<text x="105.7" y="59.6">2</text>
<text x="141.3" y="59.6">37</text>
<text x="513.1" y="54.3">A6</text>
<text x="513.1" y="57.8">A7</text>
<text x="514.6" y="56.1">DP1</text>
<text x="514.6" y="59.6">DN1</text>
<text x="535.5" y="55.7">GND</text>
<text x="535.5" y="59.2">GND</text>
<text x="538" y="54.3">2</text>
<text x="538" y="57.8">3</text>
<text x="105.7" y="63.1">3</text>
<text x="107.1" y="61.3">3V3</text>
<text x="107.1" y="64.9">EN</text>
<text x="139.8" y="64.9">IO22</text>
<text x="139.8" y="61.3">IO23</text>
<text x="141.3" y="63.1">36</text>
<text x="220.5" y="63.1">1</text>
<text x="372.2" y="61.3">1</text>
<text x="382.8" y="61.3">2</text>
<text x="513.1" y="61.3">A8</text>
<text x="513.1" y="64.9">A9</text>
<text x="514.6" y="63.1">SBU1</text>
<text x="535.5" y="62.8">GND</text>
<text x="538" y="61.3">4</text>
<text x="105.7" y="70.2">5</text>
<text x="107.1" y="71.9">SENSOR_VN</text>
<text x="139.8" y="71.9">RXD0</text>
<text x="139.8" y="68.4">TXD0</text>
<text x="141.3" y="70.2">34</text>
<text x="141.3" y="66.6">35</text>
<text x="220.5" y="70.2">2</text>
<text x="306.9" y="68.4">1</text>
<text x="317.5" y="68.4">2</text>
<text x="514.6" y="66.6">VBUS</text>
<text x="105.7" y="73.7">6</text>
<text x="105.7" y="77.2">7</text>
<text x="107.1" y="75.5">IO34</text>
<text x="139.8" y="75.5">IO21</text>
<text x="141.3" y="77.2">32</text>
<text x="141.3" y="73.7">33</text>
<text x="513.1" y="75.5">B4</text>
<text x="514.6" y="77.2">VBUS</text>
<text x="105.7" y="80.8">8</text>
<text x="107.1" y="79">IO35</text>
<text x="107.1" y="82.5">IO32</text>
<text x="139.8" y="82.5">IO19</text>
<text x="139.8" y="79">NC</text>
<text x="141.3" y="80.8">31</text>
<text x="513.1" y="79">B5</text>
<text x="513.1" y="82.5">B6</text>
<text x="514.6" y="80.8">CC2</text>
<text x="105.7" y="84.3">9</text>
<text x="105.7" y="87.8">10</text>
<text x="107.1" y="86">IO33</text>
<text x="107.1" y="89.6">IO25</text>
<text x="139.8" y="89.6">IO5</text>
<text x="139.8" y="86">IO18</text>
<text x="141.3" y="87.8">29</text>
<text x="141.3" y="84.3">30</text>
<text x="513.1" y="86">B7</text>
<text x="513.1" y="89.6">B8</text>
<text x="514.6" y="84.3">DP2</text>
<text x="514.6" y="87.8">DN2</text>
<text x="105.7" y="91.3">11</text>
<text x="105.7" y="94.9">12</text>
<text x="107.1" y="93.1">IO26</text>
<text x="139.8" y="93.1">IO17</text>
<text x="141.3" y="94.9">27</text>
<text x="141.3" y="91.3">28</text>
<text x="513.1" y="93.1">B9</text>
<text x="514.6" y="91.3">SBU2</text>
<text x="514.6" y="94.9">VBUS</text>
<text x="105.7" y="98.4">13</text>
<text x="105.7" y="101.9">14</text>
<text x="107.1" y="96.6">IO27</text>
<text x="107.1" y="100.2">IO14</text>
<text x="139.8" y="100.2">IO4</text>
<text x="139.8" y="96.6">IO16</text>
<text x="141.3" y="101.9">25</text>
<text x="141.3" y="98.4">26</text>
<text x="107.1" y="103.7">IO12</text>
<text x="139.8" y="107.2">IO2</text>
<text x="139.8" y="103.7">IO0</text>
<text x="141.3" y="105.4">24</text>
<text x="105.7" y="109">16</text>
<text x="105.7" y="112.5">17</text>
<text x="107.1" y="110.7">IO13</text>
<text x="139.8" y="110.7">IO15</text>
<text x="141.3" y="112.5">22</text>
<text x="141.3" y="109">23</text>
<text x="105.7" y="116">18</text>
<text x="105.7" y="119.6">19</text>
<text x="107.1" y="114.3">NC</text>
<text x="107.1" y="117.8">NC</text>
<text x="139.8" y="117.8">NC</text>
<text x="139.8" y="114.3">NC</text>
<text x="141.3" y="119.6">20</text>
<text x="141.3" y="116">21</text>
<text x="107.1" y="121.3">NC</text>
<text x="139.8" y="121.3">NC</text>
<text x="326.1" y="167.2">1</text>
<text x="386.5" y="167.2">24</text>
<text x="327.6" y="168.9">RI/CLK</text>
<text x="385" y="172.5">DTR</text>
<text x="385" y="168.9">DCD</text>
<text x="386.5" y="170.7">23</text>
<text x="98.6" y="176">1</text>
<text x="98.6" y="179.5">2</text>
<text x="100.1" y="177.8">GPB0</text>
<text x="125.7" y="177.8">GPA7</text>
<text x="127.2" y="179.5">27</text>
<text x="127.2" y="176">28</text>
<text x="326.1" y="174.2">3</text>
<text x="326.1" y="177.8">4</text>
<text x="327.6" y="176">D+</text>
<text x="327.6" y="179.5">D-</text>
<text x="385" y="179.5">TXD</text>
<text x="385" y="176">DSR</text>
<text x="386.5" y="177.8">21</text>
<text x="386.5" y="174.2">22</text>
<text x="98.6" y="183.1">3</text>
<text x="100.1" y="181.3">GPB1</text>
<text x="100.1" y="184.8">GPB2</text>
<text x="125.7" y="184.8">GPA5</text>
<text x="125.7" y="181.3">GPA6</text>
<text x="127.2" y="183.1">26</text>
<text x="326.1" y="181.3">5</text>
<text x="327.6" y="183.1">VIO</text>
<text x="385" y="183.1">RXD</text>
<text x="386.5" y="184.8">19</text>
<text x="386.5" y="181.3">20</text>
<text x="98.6" y="186.6">4</text>
<text x="98.6" y="190.1">5</text>
<text x="100.1" y="188.3">GPB3</text>
<text x="100.1" y="191.9">GPB4</text>
<text x="125.7" y="191.9">GPA3</text>
<text x="125.7" y="188.3">GPA4</text>
<text x="127.2" y="190.1">24</text>
<text x="127.2" y="186.6">25</text>
<text x="326.1" y="188.3">7</text>
<text x="326.1" y="191.9">8</text>
<text x="327.6" y="190.1">VREGIN</text>
<text x="385" y="190.1">CTS</text>
<text x="385" y="186.6">RTS</text>
<text x="386.5" y="191.9">17</text>
<text x="386.5" y="188.3">18</text>
<text x="98.6" y="193.6">6</text>
<text x="98.6" y="197.2">7</text>
<text x="100.1" y="195.4">GPB5</text>
<text x="125.7" y="195.4">GPA2</text>
<text x="127.2" y="197.2">22</text>
<text x="127.2" y="193.6">23</text>
<text x="326.1" y="195.4">9</text>
<text x="327.6" y="193.6">VBUS</text>
<text x="327.6" y="197.2">RSTb</text>
<text x="385" y="197.2">NC</text>
<text x="385" y="193.6">SUSPEND</text>
<text x="386.5" y="195.4">16</text>
<text x="98.6" y="200.7">8</text>
<text x="100.1" y="198.9">GPB6</text>
<text x="100.1" y="202.5">GPB7</text>
<text x="125.7" y="202.5">GPA0</text>
<text x="125.7" y="198.9">GPA1</text>
<text x="127.2" y="200.7">21</text>
<text x="326.1" y="198.9">10</text>
<text x="326.1" y="202.5">11</text>
<text x="327.6" y="200.7">NC</text>
<text x="385" y="200.7">SUSPENDb</text>
<text x="386.5" y="202.5">14</text>
<text x="386.5" y="198.9">15</text>
<text x="125.7" y="209.5">INTB</text>
<text x="125.7" y="206">INTA</text>
<text x="127.2" y="207.8">19</text>
<text x="127.2" y="204.2">20</text>
<text x="326.1" y="206">12</text>
<text x="327.6" y="204.2">GPIO.3/WAKEUP</text>
<text x="327.6" y="207.8">GPIO.2/RS485</text>
<text x="385" y="207.8">GPIO.1/RXT</text>
<text x="385" y="204.2">GPIO.0/TXT</text>
<text x="386.5" y="206">13</text>
<text x="98.6" y="211.3">11</text>
<text x="98.6" y="214.8">12</text>
<text x="100.1" y="213">NC</text>
<text x="125.7" y="213">RESET#</text>
<text x="127.2" y="214.8">17</text>
<text x="127.2" y="211.3">18</text>
<text x="98.6" y="218.3">13</text>
<text x="98.6" y="221.9">14</text>
<text x="100.1" y="216.6">SCK</text>
<text x="100.1" y="220.1">SDA</text>
<text x="125.7" y="220.1">A1</text>
<text x="125.7" y="216.6">A2</text>
<text x="127.2" y="221.9">15</text>
<text x="127.2" y="218.3">16</text>
<text x="100.1" y="223.6">NC</text>
<text x="125.7" y="223.6">A0</text>
<text x="100.4" y="262.4">1</text>
<text x="128.9" y="262.4">28</text>
<text x="100.4" y="266">2</text>
<text x="100.4" y="269.5">3</text>
<text x="101.8" y="264.2">GPB0</text>
<text x="101.8" y="267.7">GPB1</text>
<text x="127.5" y="267.7">GPA6</text>
<text x="127.5" y="264.2">GPA7</text>
<text x="128.9" y="269.5">26</text>
<text x="128.9" y="266">27</text>
<text x="100.4" y="273">4</text>
<text x="101.8" y="271.3">GPB2</text>
<text x="101.8" y="274.8">GPB3</text>
<text x="127.5" y="274.8">GPA4</text>
<text x="127.5" y="271.3">GPA5</text>
<text x="128.9" y="273">25</text>
<text x="100.4" y="276.5">5</text>
<text x="100.4" y="280.1">6</text>
<text x="101.8" y="278.3">GPB4</text>
<text x="101.8" y="281.8">GPB5</text>
<text x="127.5" y="281.8">GPA2</text>
<text x="127.5" y="278.3">GPA3</text>
<text x="128.9" y="280.1">23</text>
<text x="128.9" y="276.5">24</text>
<text x="100.4" y="283.6">7</text>
<text x="100.4" y="287.1">8</text>
<text x="101.8" y="285.4">GPB6</text>
<text x="127.5" y="285.4">GPA1</text>
<text x="128.9" y="287.1">21</text>
<text x="128.9" y="283.6">22</text>
<text x="359.7" y="285.4">1</text>
<text x="361.1" y="287.1">C1+</text>
<text x="463.7" y="287.1">1</text>
<text x="474.1" y="284" transform="rotate(-90 474.1 284)">6</text>
<text x="475.5" y="284.7" transform="rotate(-90 475.5 284.7)">6</text>
<text x="101.8" y="288.9">GPB7</text>
<text x="127.5" y="292.4">INTA</text>
<text x="127.5" y="288.9">GPA0</text>
<text x="128.9" y="290.7">20</text>
<text x="359.7" y="288.9">3</text>
<text x="359.7" y="292.4">4</text>
<text x="361.1" y="290.7">C1-</text>
<text x="386.8" y="290.7">T1IN</text>
<text x="388.2" y="292.4">14</text>
<text x="388.2" y="288.9">11</text>
<text x="463.7" y="290.7">2</text>
<text x="465.2" y="288.9">1</text>
<text x="465.2" y="292.4">2</text>
<text x="100.4" y="297.7">11</text>
<text x="101.8" y="299.5">NC</text>
<text x="127.5" y="299.5">RESET#</text>
<text x="127.5" y="295.9">INTB</text>
<text x="128.9" y="297.7">18</text>
<text x="128.9" y="294.2">19</text>
<text x="359.7" y="295.9">5</text>
<text x="361.1" y="294.2">C2+</text>
<text x="361.1" y="297.7">C2-</text>
<text x="386.8" y="297.7">T2IN</text>
<text x="386.8" y="294.2">T1OUT</text>
<text x="388.2" y="299.5">7</text>
<text x="388.2" y="295.9">10</text>
<text x="463.7" y="294.2">3</text>
<text x="463.7" y="297.7">4</text>
<text x="465.2" y="295.9">3</text>
<text x="465.2" y="299.5">4</text>
<text x="100.4" y="301.2">12</text>
<text x="100.4" y="304.8">13</text>
<text x="101.8" y="303">SCK</text>
<text x="127.5" y="303">A2</text>
<text x="128.9" y="304.8">16</text>
<text x="128.9" y="301.2">17</text>
<text x="386.8" y="301.2">T2OUT</text>
<text x="474.1" y="301.6" transform="rotate(-90 474.1 301.6)">5</text>
<text x="475.5" y="300.9" transform="rotate(-90 475.5 300.9)">5</text>
<text x="100.4" y="308.3">14</text>
<text x="101.8" y="306.5">SDA</text>
<text x="101.8" y="310.1">NC</text>
<text x="127.5" y="310.1">A0</text>
<text x="127.5" y="306.5">A1</text>
<text x="128.9" y="308.3">15</text>
<text x="359.7" y="306.5">13</text>
<text x="359.7" y="310.1">12</text>
<text x="361.1" y="308.3">R1IN</text>
<text x="361.1" y="311.8">R1OUT</text>
<text x="359.7" y="313.6">8</text>
<text x="359.7" y="317.1">9</text>
<text x="361.1" y="315.3">R2IN</text>
<text x="361.1" y="318.9">R2OUT</text>
</g>
<g font-size="3.2" fill="#f00">
<text x="105.7" y="66.6">4</text>
<text x="107.1" y="68.4">SENSOR_VP</text>
<text x="326.1" y="184.8">6</text>
<text x="327.6" y="186.6">VDD</text>
<text x="98.6" y="204.2">9</text>
<text x="100.1" y="206">VDD</text>
<text x="359.7" y="271.3">2</text>
<text x="361.1" y="273">V+</text>
<text x="386.8" y="273">VCC</text>
<text x="388.2" y="271.3">16</text>
<text x="100.4" y="290.7">9</text>
<text x="101.8" y="292.4">VDD</text>
</g>
</svg>
